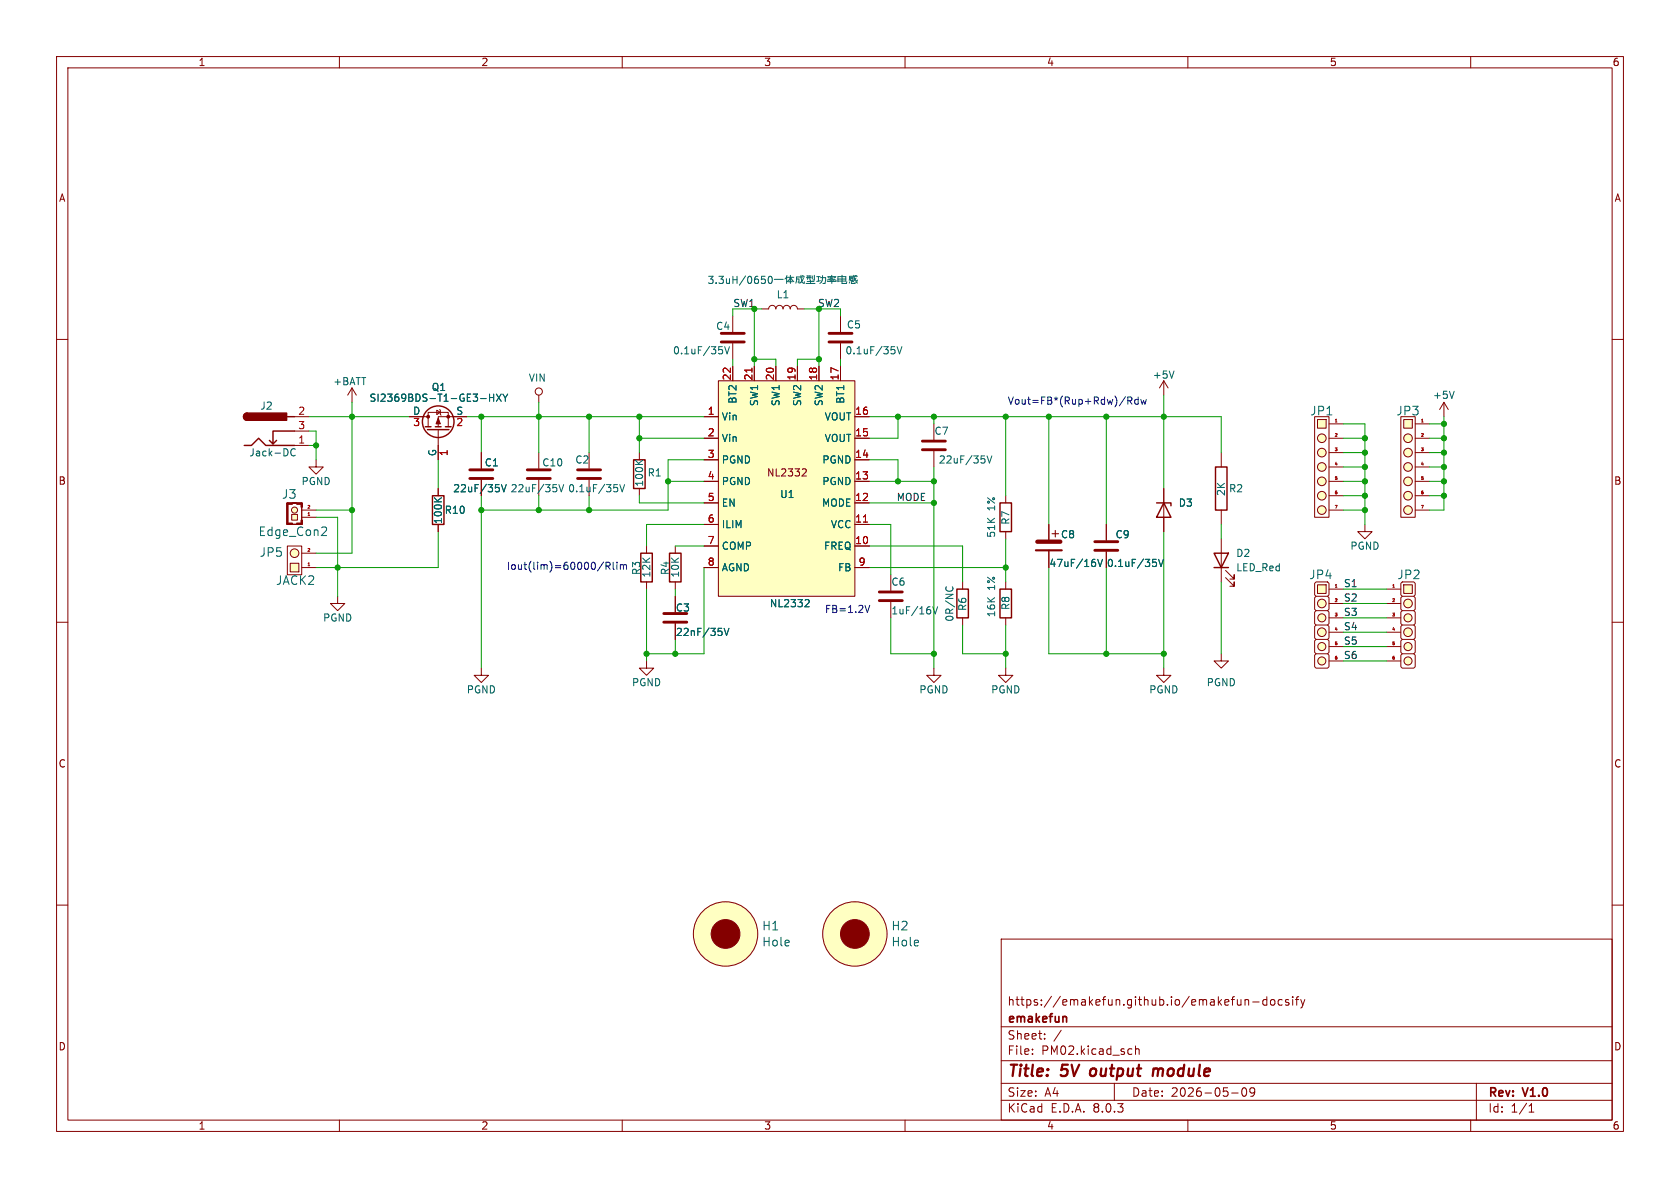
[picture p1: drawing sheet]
<svg xmlns="http://www.w3.org/2000/svg" width="297mm" height="210mm" viewBox="0 0 297 210" stroke-linecap="round" stroke-linejoin="round" font-family="sans-serif">
<g fill="none" stroke="#840000" stroke-width=".18">
<path d="M10 10h277v190h-277zM12 12h273v186h-273zM60 10v2M110 10v2M160 10v2M210 10v2M260 10v2M10 60h2M285 60h2M10 110h2M285 110h2M10 160h2"/>
<path d="M285 160h2M177 166h108v32h-108zM220.1 176.7v1M220.1 176.8l.2-.1 .4 .1v.9M221.5 177.1h1.1M224 176.8l-.5-.1-.3 .3v.4l.2 .2h.6M224 176.2v1.5M224.7 176.8l.2-.1 .4 .1 .1 .6-.2 .2-.3 .1-.2-.1zM226.7 176.8l-.5-.1-.2 .3v.4l.1 .2h.6M227.8 176.8l-.3-.1-.3 .2 .1 .2 .5 .2v.3h-.6M228.5 176.2v.1M228.5 176.7v1"/>
<path d="M229 176.7h.6M229.6 176.2l-.4 .2v1.3M230 176.7l.3 1M230.3 177.7l-.1 .4-.2 .1M230.7 176.7l-.4 1M60 198v2M110 198v2M160 198v2M177 194.5h108M177 191.5h108M177 187.5h108M177 181.5h108"/>
<path d="M182.5 186.3v.1M182.5 185.5v.1M184.7 183.6v.1M184.7 182.8v.1M187.6 182.1l-1.3 2M197 191.5v3M200 185.4l.1 .1M200.1 186.3l-.1 .1M200.7 184.9v1.5M200.7 185.5l.3-.1 .3 .1 .1 .9M210 198v2M217.7 193.2h1.2"/>
<path d="M219.7 192.4l.2-.1a.81 .81 0 0 1 .6 .6 .81 .81 0 0 1-.3 .8l-.2 .1a.81 .81 0 0 1-.3-1.4zM221.8 192.9l-.3 .3h-.3l-.2-.3 .1-.5 .4-.1 .2 .1a.99 .99 0 0 1-.3 1.4h-.3M260 198v2M261 191.5v6.5M270.3 196.6h.9M270.3 195.5l.4-.4v1.5"/>
</g>
<path d="M192.9 189.1l-.2 .7 .3 .4M203.9 188.9l-.1 1.3M204.7 189a.57 .57 0 0 0-.8 .1M204.8 189.2l-.2 1" fill="none" stroke="#840000" stroke-width=".4"/>
<path d="M188.3 179.7l.3 .2v.8" fill="none" stroke="#840000" stroke-width=".3"/>
<path d="M127 67.3h24.1v38.1h-24.1z" fill="#ffffc2"/>
<g fill="none" stroke="#840000" stroke-width=".18">
<path d="M129.5 55.9v2.8M124.5 73.7h2.5M124.5 77.5h2.5M127 67.3h24.1v38.1h-24.1zM129.5 60.7v2.8M129.5 64.8v2.5M133.3 64.8v2.5M137.2 64.8v2.5M141 64.8v2.5M144.8 64.8v2.5M148.6 64.8v2.5M151.1 73.7h2.6"/>
<path d="M151.1 77.5h2.6M255.3 71.1l-.8 1.3M255.3 71.1v2.6M255.3 71.1l.7 1.3M95.2 80v2.8M95.2 84.8v2.8M104.1 80v2.8M104.1 84.8v2.8M114.3 96.5v1.3M119.4 96.5v1.3M124.5 96.5h2.5M124.5 92.7h2.5"/>
<path d="M124.5 88.9h2.5M124.5 85.1h2.5M124.5 81.3h2.5M142 82.9h.4l.1 .3-.7 .9h.7M151.1 96.5h2.6M151.1 92.7h2.6M151.1 88.9h2.6M151.1 85.1h2.6M151.1 81.3h2.6M114.3 116.8v1.3h-1.3l1.3 1.3 1.3-1.3h-1.3M114.3 102.9v1.2M119.4 102.9v1.2"/>
<path d="M124.5 100.3h2.5M151.1 100.3h2.6"/>
</g>
<path d="M132.9 65.1v.7M152.6 92.3h.8" fill="none" stroke="#a90000" stroke-width=".18"/>
<path d="M127.1 61.3h.6M127.5 61.8l.3 .2v.3l-.3 .3M128.1 61.3l.4 1.3 .5-1.3M257.1 69.2l-.4 1.2M98.4 86.3v.5M98.8 85.7l.4 1.2 .5-1.2M108.5 85.7h.6M109 86.2l.2 .2v.3l-.2 .2M109.6 85.7l.4 1.2 .4-1.2M142.5 106l.4 .1 .2 .3-.8 .9h.8" fill="none" stroke="#006464" stroke-width=".18"/>
<path d="M127.5 58.9h4.1M127.5 60.5h4.1M93.2 84.6h4.1M93.2 83.1h4.1M102.1 84.6h4.1M102.1 83.1h4.1" fill="none" stroke="#840000" stroke-width=".51"/>
<path d="M113.3 97.8h2v5.1h-2zM118.4 97.8h2v5.1h-2z" fill="none" stroke="#840000" stroke-width=".25"/>
<path d="M51.6 90.9h1v1h-1z" fill="#ffffc2"/>
<g fill="#ffffc2" stroke="#ffffc2" stroke-width=".18">
<circle cx="52.1" cy="90.2" r=".53"/>
<circle cx="52.1" cy="97.8" r=".76"/>
</g>
<g fill="none" stroke="#840000" stroke-width=".18">
<path d="M50.8 88.9h2.5v3.8h-2.5zM51.6 90.9h1v1h-1zM53.3 89.7v2.2M53.3 91.4h2.6M53.3 90.2h2.6M55.9 81.3v1.3h-1.3l1.3 1.2 1.2-1.2h-1.2"/>
<circle cx="52.1" cy="90.2" r=".53"/>
</g>
<g fill="#840000" stroke="#840000" stroke-width=".18">
<path d="M50.7 88.9h.2v3.8h-.2z"/>
<path d="M50.8 88.9h.9v.3h-.9z"/>
<path d="M50.8 92.5h.9v.2h-.9z"/>
<path d="M51.7 92.7h.8z"/>
<path d="M52.5 88.9h.8v.3h-.8z"/>
<path d="M52.5 92.5h.8v.2h-.8z"/>
<path d="M53.2 88.9h.3v.8h-.3z"/>
<path d="M53.2 91.9h.3v.8h-.3z"/>
</g>
<path d="M54.5 91.1h.3" fill="none" stroke="#a90000" stroke-width=".18"/>
<path d="M57.5 93.2l.2 .2v.4l-.9 .9h.9" fill="none" stroke="#006464" stroke-width=".18"/>
<path d="M51.3 99.6h1.5v1.5h-1.5z" fill="#ffffc2"/>
<g fill="none" stroke="#840000" stroke-width=".18">
<path d="M134.6 54.6h1.3a.64 .64 0 0 1 .6-.6 .64 .64 0 0 1 .7 .6 .64 .64 0 0 1 .6-.6 .64 .64 0 0 1 .6 .6 .64 .64 0 0 1 .7-.6 .64 .64 0 0 1 .6 .6 .64 .64 0 0 1 .6-.6 .64 .64 0 0 1 .7 .6h1.2M148.6 55.9v2.8M52.1 78.7h2.5M52.1 73.7h2.5M52.1 76.2h2.5M62.2 68.6l-.7 1.3M62.2 68.6v2.5M62.2 68.6l.8 1.3M72.4 73.7h3.3M75.7 75.4v-2.5h3.5v2.5M77.2 72.5l.7 .4-.7 .4zM77.5 75.9v5.4"/>
<path d="M77.7 72.4l.2 .1v.8l.1 .1M82.5 73.7h-5v1.7M95.2 69.9v1.2M148.6 60.7v2.8M205.7 67.3l-.7 1.3M205.7 67.3v2.6M205.7 67.3l.8 1.3M50.8 96.5h2.5v5.1h-2.5zM51.3 99.6h1.5v1.5h-1.5zM53.3 97.8h2.6M77.5 86.4v1.2M77.5 92.7v1.3"/>
<path d="M85.1 80v2.8M85.1 84.8v2.8M113 80v1.3M113 86.4v1.2M177.8 87.6v1.3M177.8 94v1.3M195.6 92.7v2.8M195.6 97.5v2.8M215.9 95.3v7.6M53.3 100.3h2.6M59.7 105.4v1.3h-1.3l1.3 1.3 1.3-1.3h-1.3M85.1 118.1v1.3h-1.3l1.3 1.3 1.3-1.3h-1.3"/>
<path d="M119.4 105.4v2.8M119.4 110.2v2.8M205.7 118.1v1.3h-1.2l1.2 1.3 1.3-1.3h-1.3M216.7 102.1l1.5 1.5v-.7v.7h-.8M216.7 100.8l1.5 1.6v-.8v.8h-.8"/>
<circle cx="95.2" cy="69.2" r=".63"/>
<circle cx="52.1" cy="97.8" r=".76"/>
</g>
<path d="M54.5 100h.3" fill="none" stroke="#a90000" stroke-width=".18"/>
<g fill="none" stroke="#840000" stroke-width=".25">
<path d="M43.2 78.7h1.2l1.3-1.2 1.3 1.2h5.1M43.7 73a.64 .64 0 0 0-.6 .7 .64 .64 0 0 0 .6 .6M48.9 77.9l-.6 .6M50.8 73.7h1.3M52.1 76.2h-3.8v2.3l-.7-.6M75.2 75.4h1M75.6 75.9h3.8M77 75.4h1M78.7 75.4h1.1M76.5 87.6h2v5.1h-2zM112 81.3h2v5.1h-2zM176.8 88.9h2v5.1h-2z"/>
<path d="M214.6 97.8h2.6l-1.3 2.5zM214.6 100.3h2.6"/>
<circle cx="77.5" cy="74.5" r="2.79"/>
</g>
<g fill="none" stroke="#006464" stroke-width=".18">
<path d="M125.3 48.8h.8l-.5 .5 .4 .1v.6l-.2 .1-.5-.1M126.6 50v.1M127.1 48.8h.8l-.4 .5 .3 .1v.6l-.2 .1-.5-.1M128.4 49.3l.1 .7 .3 .1 .2-.1M129 49.3v.8M129.6 48.8v1.3M129.6 49.4h.7M130.3 48.8v1.3M131.8 48.8l-1.1 1.6M132.3 49l.2-.2a.68 .68 0 0 1 .4 .7 .68 .68 0 0 1-.4 .6l-.2-.1-.1-.4zM134 48.8l-.4 .1a.86 .86 0 0 0 0 1.2l.4-.1 .1-.4-.2-.3-.4 .1-.1 .2M135.3 48.8h-.7v.6l.2-.1 .4 .1 .1 .2v.4l-.2 .1-.5-.1"/>
<path d="M135.9 49l.2-.2a.68 .68 0 0 1 .4 .7 .68 .68 0 0 1-.4 .6l-.2-.1-.1-.4zM136.9 49.4h1.6M139.1 49v1.1M139.1 48.7l-.3 .6M139.2 49h1.1M139.4 49.8h.7M139.7 48.7v1.4M139.7 49.1l-.6 .7M139.8 49.1l.5 .7M140.8 49.3h.4v.6h-.1M141.6 48.7l.2 1.2 .3 .2 .1-.3M141.8 48.7l.3 .1"/>
<path d="M142 49.2l-.2 .4-.3 .4h-.3M142.2 49h-1.4l-.1 1M142.5 50.1h1.6M142.6 49.1h.8M142.6 48.8h.8M142.7 49.7h1.2M142.8 48.8v.6M143.2 48.8v.7M143.3 49.5v.6M143.6 48.8v.5M144 48.7v.8h-.3M144.4 48.9h.6"/>
<path d="M144.7 48.9v.8M145.1 49.1h.9l-.2 1h-.3M145.1 49.6l-.7 .1M145.4 48.7a1.32 1.32 0 0 1-.5 1.4M146.3 49.7h1.5M146.3 48.9h1.5M146.4 49.1h.2M146.7 49.5h.7M146.7 49.4l-.4 .1M146.7 49.1l.3 .2M147 49.6v.5M147 48.7l-.2 .4"/>
<path d="M147.2 49.3l.2 .3M147.2 49.1l-.4 .4M147.4 49.4l.4 .2M147.7 49l-.3 .1M148.1 49.3h1.4M148.1 49.7h1.4v-.8h-1.4v.9M148.9 48.7v1.4h.7l.1-.3M150.3 49.8l-.2 .2M150.3 49.1h.6M150.4 49.3h.4v.3h-.4zM150.6 49.7v.4M150.6 49.7l.3 .1"/>
<path d="M150.9 48.7a.94 .94 0 0 0 .6 1l.1-.2M151.2 49.9v.2h-.7M151.2 48.7h.2M151.3 49.8l.3 .2M151.3 49.1l-.3 .5M151.6 48.8h-1.4l-.1 .8M52.2 79.4a.6 .6 0 0 0-.8 .5 .6 .6 0 0 0 .5 .7l.3-.1M86.5 69.7v1.2M86.5 70.3h.8M87.3 69.7v1.2M87.8 69.7l.8 1.2M88.6 69.7l-.8 1.2"/>
<path d="M88.9 69.7l.4 .6M89.3 70.3v.6M89.8 69.7l-.5 .6M157.6 61.3h.6M158 61.8l.2 .2v.3l-.2 .3M158.6 61.3l.4 1.3 .4-1.3M207.6 65.6l-.5 1.3M76.8 88l.7 .7M78 88l-.7 .5M88.2 86.3v.5M88.6 85.7l.5 1.2 .4-1.2M112.3 81.4l.8 .7"/>
<path d="M113.6 81.4l-.7 .5M203.8 98.9h.6M204.2 99.4l.3 .2v.3l-.3 .2M204.8 98.9l.4 1.2 .5-1.2M127.6 111.7v.5M128 111.1l.4 1.2 .5-1.2"/>
</g>
<path d="M146.6 58.9h4M146.6 60.5h4M83.1 84.6h4M83.1 83.1h4M193.5 97.3h4.1M193.5 95.8h4.1M117.3 110h4.1M117.3 108.5h4.1" fill="none" stroke="#840000" stroke-width=".51"/>
<g fill="#840000" stroke="#840000" stroke-width=".25">
<path d="M43.2 73.2l.5-.2v1.3a.63 .63 0 0 1-.6-.4 .63 .63 0 0 1 .1-.7z"/>
<path d="M43.7 73h7v1.3h-7z"/>
</g>
<g fill="#840000" stroke="#840000" stroke-width=".18">
<path d="M77.5 73.9l.4 1h-.8z"/>
<circle cx="79.2" cy="73.7" r=".25"/>
<circle cx="75.7" cy="73.7" r=".25"/>
</g>
<g fill="#ffffc2" stroke="#ffffc2" stroke-width=".18">
<circle cx="248.9" cy="90.2" r=".76"/>
<circle cx="248.9" cy="87.6" r=".76"/>
<circle cx="248.9" cy="85.1" r=".76"/>
</g>
<path d="M248.2 74.2h1.5v1.5h-1.5z" fill="#ffffc2"/>
<g fill="#ffffc2" stroke="#ffffc2" stroke-width=".18">
<circle cx="248.9" cy="82.5" r=".76"/>
<circle cx="248.9" cy="80" r=".76"/>
<circle cx="248.9" cy="77.5" r=".76"/>
<circle cx="233.7" cy="90.2" r=".76"/>
<circle cx="233.7" cy="87.6" r=".76"/>
<circle cx="233.7" cy="85.1" r=".76"/>
</g>
<g fill="none" stroke="#840000" stroke-width=".18">
<path d="M247.6 73.7h2.6v17.7h-2.6zM248.2 74.2h1.5v1.5h-1.5zM250.2 74.9h2.5M250.2 77.5h2.5M250.2 80h2.5M250.2 82.6h2.5M250.2 85.1h2.5M250.2 87.6h2.5M250.2 90.2h2.5"/>
<circle cx="248.9" cy="77.5" r=".76"/>
<circle cx="248.9" cy="87.6" r=".76"/>
<circle cx="248.9" cy="82.5" r=".76"/>
<circle cx="248.9" cy="90.2" r=".76"/>
<circle cx="248.9" cy="85.1" r=".76"/>
<circle cx="248.9" cy="80" r=".76"/>
</g>
<path d="M251.3 74.6h.3" fill="none" stroke="#a90000" stroke-width=".18"/>
<path d="M232.9 74.2h1.5v1.5h-1.5z" fill="#ffffc2"/>
<g fill="#ffffc2" stroke="#ffffc2" stroke-width=".18">
<circle cx="233.7" cy="82.5" r=".76"/>
<circle cx="233.7" cy="80" r=".76"/>
<circle cx="233.7" cy="77.5" r=".76"/>
<circle cx="248.9" cy="116.8" r=".71"/>
<circle cx="248.9" cy="114.3" r=".71"/>
<circle cx="248.9" cy="111.8" r=".76"/>
</g>
<g fill="none" stroke="#840000" stroke-width=".18">
<path d="M232.4 73.7h2.5v17.7h-2.5zM232.9 74.2h1.5v1.5h-1.5zM234.9 74.9h2.6M234.9 77.5h2.6M234.9 80h2.6M234.9 82.6h2.6M234.9 85.1h2.6M234.9 87.6h2.6M234.9 90.2h2.6M241.3 92.7v1.3h-1.3l1.3 1.3 1.3-1.3h-1.3"/>
<circle cx="233.7" cy="77.5" r=".76"/>
<circle cx="233.7" cy="87.6" r=".76"/>
<circle cx="233.7" cy="82.5" r=".76"/>
<circle cx="233.7" cy="80" r=".76"/>
<circle cx="233.7" cy="90.2" r=".76"/>
<circle cx="233.7" cy="85.1" r=".76"/>
</g>
<path d="M236.1 74.6h.3" fill="none" stroke="#a90000" stroke-width=".18"/>
<path d="M248.2 103.4h1.5v1.5h-1.5z" fill="#ffffc2"/>
<g fill="#ffffc2" stroke="#ffffc2" stroke-width=".18">
<circle cx="248.9" cy="109.2" r=".71"/>
<circle cx="248.9" cy="106.7" r=".76"/>
<circle cx="151.1" cy="165.1" r="5.7"/>
<circle cx="128.3" cy="165.1" r="5.7"/>
<circle cx="233.7" cy="116.8" r=".71"/>
<circle cx="233.7" cy="114.3" r=".71"/>
<circle cx="233.7" cy="111.8" r=".76"/>
</g>
<g fill="none" stroke="#840000" stroke-width=".18">
<path d="M165.1 74.9v2.8M165.1 79.8v2.8M205.7 86.4v7.6M215.9 80v2.6M215.9 90.2v2.5M157.5 101.6v2.8M157.5 106.4v2.8M165.1 118.1v1.3h-1.3l1.3 1.3 1.3-1.3h-1.3M215.9 115.6v1.2h-1.3l1.3 1.3 1.3-1.3h-1.3M245.1 104.1h2.5M245.1 106.7h2.5M245.1 109.2h2.5"/>
<path d="M245.1 111.8h2.5M245.1 114.3h2.5M245.1 116.8h2.5M247.6 103.1l.3-.2h2l.3 .2v2.1l-.3 .2h-2l-.3-.2zM247.9 115.6l-.3 .2v2.1l.3 .2h2l.3-.2v-2.1l-.3-.2M247.9 113l-.3 .3v2l.3 .3h2l.3-.3v-2l-.3-.3M247.9 110.5l-.3 .2v2.1l.3 .2h2l.3-.2v-2.1l-.3-.2M247.9 108l-.3 .2v2l.3 .3h2l.3-.3v-2l-.3-.2M247.9 105.4l-.3 .3v2l.3 .3h2l.3-.3v-2l-.3-.3M248.2 103.4h1.5v1.5h-1.5z"/>
<circle cx="248.9" cy="106.7" r=".76"/>
<circle cx="248.9" cy="111.8" r=".76"/>
<circle cx="248.9" cy="116.8" r=".71"/>
<circle cx="248.9" cy="109.2" r=".71"/>
<circle cx="248.9" cy="114.3" r=".71"/>
<circle cx="128.3" cy="165.1" r="5.7"/>
<circle cx="151.1" cy="165.1" r="5.7"/>
</g>
<path d="M246.2 103.8h.3" fill="none" stroke="#a90000" stroke-width=".18"/>
<path d="M163.1 79.5h4M163.1 78h4M155.4 106.2h4.1M155.4 104.6h4.1" fill="none" stroke="#840000" stroke-width=".51"/>
<path d="M174.1 81.2v.5M174.5 80.6l.4 1.3 .4-1.3M164.9 107.3l.4 1.2 .5-1.2" fill="none" stroke="#006464" stroke-width=".18"/>
<g fill="#840000" stroke="#840000" stroke-width=".18">
<circle cx="151.1" cy="165.1" r="2.54"/>
<circle cx="128.3" cy="165.1" r="2.54"/>
</g>
<path d="M204.5 88.9h2.5v.5M205.7 88.9l1.3 2.5h-2.5zM214.9 82.6h2v7.6h-2z" fill="none" stroke="#840000" stroke-width=".25"/>
<path d="M232.9 103.4h1.5v1.5h-1.5z" fill="#ffffc2"/>
<g fill="#ffffc2" stroke="#ffffc2" stroke-width=".18">
<circle cx="233.7" cy="109.2" r=".71"/>
<circle cx="233.7" cy="106.7" r=".76"/>
</g>
<g fill="none" stroke="#840000" stroke-width=".18">
<path d="M72.4 73.7h2.5M77.5 78.7v2.6M80 73.7h2.5M124.5 73.7h2.5M124.5 77.5h2.5M129.5 64.8v2.5M133.3 64.8v2.5M137.2 64.8v2.5M141 64.8v2.5M144.8 64.8v2.5M148.6 64.8v2.5M151.1 73.7h2.6"/>
<path d="M151.1 77.5h2.6M77.5 86.4v1.2M77.5 92.7v1.3M85.1 80v2.8M85.1 84.8v2.8M124.5 96.5h2.5M124.5 92.7h2.5M124.5 88.9h2.5M124.5 85.1h2.5M124.5 81.3h2.5M151.1 96.5h2.6M151.1 92.7h2.6"/>
<path d="M151.1 88.9h2.6M151.1 85.1h2.6M151.1 81.3h2.6M185.4 92.7v3.1M185.4 97.3v3M195.6 92.7v2.8M195.6 97.5v2.8M205.7 86.4v2.5M205.7 91.4v2.6M119.4 105.4v2.8M119.4 110.2v2.8M124.5 100.3h2.5"/>
<path d="M151.1 100.3h2.6M170.2 102.9v1.2M170.2 109.2v1.3M177.8 118.1v1.3h-1.3l1.3 1.3 1.3-1.3h-1.3M177.8 102.9v1.2M177.8 109.2v1.3M232.4 103.1l.3-.2h2l.2 .2v2.1l-.2 .2h-2l-.3-.2zM232.7 115.6l-.3 .2v2.1l.3 .2h2l.2-.2v-2.1l-.2-.2M232.7 113l-.3 .3v2l.3 .3h2l.2-.3v-2l-.2-.3M232.7 110.5l-.3 .2v2.1l.3 .2h2l.2-.2v-2.1l-.2-.2M232.7 108l-.3 .2v2l.3 .3h2l.2-.3v-2l-.2-.2M232.7 105.4l-.3 .3v2l.3 .3h2l.2-.3v-2l-.2-.3"/>
<path d="M232.9 103.4h1.5v1.5h-1.5zM234.9 104.1h2.6M234.9 106.7h2.6M234.9 109.2h2.6M234.9 111.8h2.6M234.9 114.3h2.6M234.9 116.8h2.6"/>
<circle cx="233.7" cy="106.7" r=".76"/>
<circle cx="233.7" cy="111.8" r=".76"/>
<circle cx="233.7" cy="114.3" r=".71"/>
<circle cx="233.7" cy="109.2" r=".71"/>
<circle cx="233.7" cy="116.8" r=".71"/>
</g>
<path d="M132.9 65.1v.7M152.6 92.3h.8M236.1 103.8h.3" fill="none" stroke="#a90000" stroke-width=".18"/>
<path d="M169.2 104.1h2v5.1h-2zM176.8 104.1h2v5.1h-2z" fill="none" stroke="#840000" stroke-width=".25"/>
<g fill="none" stroke="#006464" stroke-width=".18">
<path d="M86.5 69.7v1.2M86.5 70.3h.8M87.3 69.7v1.2M87.8 69.7l.8 1.2M88.6 69.7l-.8 1.2M88.9 69.7l.4 .6M89.3 70.3v.6M89.8 69.7l-.5 .6M76.8 88l.7 .7M78 88l-.7 .5M88.2 86.3v.5M88.6 85.7l.5 1.2 .4-1.2"/>
<path d="M193.6 99.5v.5M194.1 98.9l.4 1.2 .4-1.2M203.8 98.9h.6M204.2 99.4l.3 .2v.3l-.3 .2M204.8 98.9l.4 1.2 .5-1.2M127.6 111.7v.5M128 111.1l.4 1.2 .5-1.2M142.5 106l.4 .1 .2 .3-.8 .9h.8M167.3 103.7l-.1 .3 .1 .3M168.4 103.7l.1 .3-.1 .3"/>
</g>
<path d="M183.4 95.8h4.1" fill="none" stroke="#840000" stroke-width=".76"/>
<path d="M183.1 97.3h4.6" fill="none" stroke="#840000" stroke-width=".38"/>
<g fill="none" stroke="#0000c2" stroke-width=".18">
<path d="M199.4 70.8h.6l.1-.2v-.3l-.7-.1v1.2M199.7 70.8l.4 .6M201.2 70.2v1.2M201.2 70.7l-.4-.1-.2 .2 .1 .6h.5M201.7 70.6l.2 .8 .3-.6 .2 .6 .3-.8M106.7 99.3l-1.1 1.7M108.4 99.4v1.1l.2 .2M109.1 99.4v.1M109.1 99.8v.9M109.7 99.8v.9M109.7 99.9l.3-.1 .2 .2M110.2 100l.2-.2 .3 .1 .1 .8"/>
<path d="M110.2 100v.7M107.1 100.1l.6-.1 .2-.2-.1-.3-.7-.1v1.3M107.4 100.1l.5 .6M152.9 107l.4 1.3 .5-1.3"/>
</g>
<g fill="none" stroke="#009600" stroke-width=".18">
<path d="M133.3 54.6v10.2M134.6 54.6h-5.1v1.3M142.2 54.6h6.4v1.3M144.8 54.6v10.2M54.6 73.7h17.8M54.6 76.2h1.3v5.1M54.6 78.7h1.3M62.2 71.1v26.7h-6.3M82.5 73.7h42M85.1 73.7v6.3M95.2 71.1v8.9M104.1 73.7v6.3"/>
<path d="M113 77.5h11.5M113 73.7v6.3M129.5 63.5v1.3M133.3 63.5h3.9v1.3M144.8 63.5h-3.8v1.3M148.6 63.5v1.3M153.7 73.7h62.2v6.3M158.7 73.7v3.8h-5M165.1 73.7v1.2M177.8 73.7v13.9M185.4 73.7v19M195.6 73.7v19"/>
<path d="M205.7 69.9v16.5M237.5 77.5h3.8M237.5 74.9h3.8v17.8M252.7 77.5h2.6M252.7 74.9h2.6M255.3 73.7v16.5h-2.6M55.9 90.2h6.3M55.9 91.4h3.8v14M77.5 81.3v5.1M77.5 94v6.3h-21.6M85.1 87.6v30.5M95.2 87.6v2.6"/>
<path d="M104.1 87.6v2.6M113 87.6v1.3h11.5M118.1 85.1h6.4M119.4 96.5h5.1M124.5 81.3h-6.4v8.9h-33M124.5 92.7h-10.2v3.8M153.7 81.3h5v3.8M153.7 96.5h16.5v6.4M153.7 92.7h3.8v8.9M153.7 85.1h11.4M153.7 88.9h11.4M165.1 82.6v35.5"/>
<path d="M177.8 95.3v7.6M205.7 94v24.1M215.9 92.7v2.6M237.5 90.2h3.8M237.5 87.6h3.8M237.5 80h3.8M237.5 82.6h3.8M237.5 85.1h3.8M252.7 87.6h2.6M252.7 80h2.6M252.7 82.6h2.6M252.7 85.1h2.6"/>
<path d="M114.3 104.1v12.7M119.4 104.1v1.3M119.4 113v2.6M124.5 100.3v15.3h-10.2M153.7 100.3h24.1M157.5 109.2v6.4h7.6M170.2 110.5v5.1h7.6M177.8 110.5v7.6M185.4 100.3v15.3h20.3M195.6 100.3v15.3M215.9 102.9v12.7M237.5 106.7h7.6"/>
<path d="M237.5 111.8h7.6M237.5 109.2h7.6M237.5 104.1h7.6M237.5 116.8h7.6M237.5 114.3h7.6"/>
</g>
<g fill="#009600" stroke="#009600" stroke-width=".18">
<circle cx="118.1" cy="85.1" r=".46"/>
<circle cx="119.4" cy="115.6" r=".46"/>
<circle cx="114.3" cy="115.6" r=".46"/>
<circle cx="113" cy="73.7" r=".46"/>
<circle cx="113" cy="77.5" r=".46"/>
<circle cx="104.1" cy="90.2" r=".46"/>
<circle cx="85.1" cy="73.7" r=".46"/>
<circle cx="104.1" cy="73.7" r=".46"/>
<circle cx="95.2" cy="73.7" r=".46"/>
<circle cx="95.2" cy="90.2" r=".46"/>
<circle cx="62.2" cy="73.7" r=".46"/>
<circle cx="59.7" cy="100.3" r=".46"/>
<circle cx="62.2" cy="90.2" r=".46"/>
<circle cx="85.1" cy="90.2" r=".46"/>
<circle cx="133.3" cy="63.5" r=".46"/>
<circle cx="144.8" cy="63.5" r=".46"/>
<circle cx="158.7" cy="85.1" r=".46"/>
<circle cx="144.8" cy="54.6" r=".46"/>
<circle cx="133.3" cy="54.6" r=".46"/>
<circle cx="55.9" cy="78.7" r=".46"/>
<circle cx="255.3" cy="77.5" r=".46"/>
<circle cx="255.3" cy="80" r=".46"/>
<circle cx="255.3" cy="74.9" r=".46"/>
<circle cx="255.3" cy="82.6" r=".46"/>
<circle cx="255.3" cy="85.1" r=".46"/>
<circle cx="255.3" cy="87.6" r=".46"/>
<circle cx="241.3" cy="87.6" r=".46"/>
<circle cx="241.3" cy="90.2" r=".46"/>
<circle cx="165.1" cy="73.7" r=".46"/>
<circle cx="165.1" cy="88.9" r=".46"/>
<circle cx="165.1" cy="85.1" r=".46"/>
<circle cx="177.8" cy="100.3" r=".46"/>
<circle cx="158.7" cy="73.7" r=".46"/>
<circle cx="241.3" cy="85.1" r=".46"/>
<circle cx="241.3" cy="77.5" r=".46"/>
<circle cx="241.3" cy="80" r=".46"/>
<circle cx="195.6" cy="73.7" r=".46"/>
<circle cx="185.4" cy="73.7" r=".46"/>
<circle cx="241.3" cy="82.6" r=".46"/>
<circle cx="205.7" cy="73.7" r=".46"/>
<circle cx="165.1" cy="115.6" r=".46"/>
<circle cx="177.8" cy="115.6" r=".46"/>
<circle cx="195.6" cy="115.6" r=".46"/>
<circle cx="177.8" cy="73.7" r=".46"/>
<circle cx="205.7" cy="115.6" r=".46"/>
</g>
<g font-size="2.8" fill="#840000">
<text x="178" y="190.9">Title:</text>
<text x="187.7" y="190.9">5V</text>
<text x="193.6" y="190.9">output</text>
<text x="205.4" y="190.9">module</text>
</g>
<g font-size="2.1" fill="#006464">
<text x="231.5" y="73.6">JP1</text>
<text x="246.8" y="73.6">JP3</text>
<text x="49.8" y="88.4">J3</text>
<text x="45.6" y="95">Edge_Con2</text>
<text x="45.8" y="98.6">JP5</text>
<text x="48.7" y="103.6">JACK2</text>
<text x="231.4" y="102.6">JP4</text>
<text x="246.9" y="102.6">JP2</text>
<text x="134.7" y="164.7">H1</text>
<text x="134.7" y="167.5">Hole</text>
<text x="157.5" y="164.7">H2</text>
<text x="157.5" y="167.5">Hole</text>
</g>
<g font-size="2.1" fill="#840000">
<text x="185.5" y="95.3">+</text>
<text x="178" y="178">https://emakefun.github.io/emakefun-docsify</text>
<text x="178" y="184">Sheet:</text>
<text x="178" y="181.2">emakefun</text>
<text x="178" y="186.7">File:</text>
<text x="184.1" y="186.7">PM02.kicad_sch</text>
<text x="178" y="196.9">KiCad</text>
<text x="178" y="194.1">Size:</text>
<text x="184.7" y="194.1">A4</text>
<text x="185.7" y="196.9">E.D.A.</text>
<text x="193.3" y="196.9">8.0.3</text>
<text x="200" y="194.1">Date:</text>
<text x="207" y="194.1">2026-05-09</text>
<text x="263" y="194.3">Rev:</text>
<text x="263" y="196.9">Id:</text>
<text x="267.1" y="196.9">1/1</text>
<text x="269.4" y="194.3">V1.0</text>
</g>
<g font-size="1.8" fill="#840000">
<text x="35" y="11.9">1</text>
<text x="85" y="11.9">2</text>
<text x="135" y="11.9">3</text>
<text x="185" y="11.9">4</text>
<text x="235" y="11.9">5</text>
<text x="285" y="11.9">6</text>
<text x="10.3" y="35.9">A</text>
<text x="285.3" y="35.9">A</text>
<text x="10.3" y="85.9">B</text>
<text x="135.5" y="84.4">NL2332</text>
<text x="285.3" y="85.9">B</text>
<text x="10.3" y="135.9">C</text>
<text x="285.3" y="135.9">C</text>
<text x="10.3" y="185.9">D</text>
<text x="285.3" y="185.9">D</text>
<text x="35" y="199.9">1</text>
<text x="85" y="199.9">2</text>
<text x="135" y="199.9">3</text>
<text x="185" y="199.9">4</text>
<text x="235" y="199.9">5</text>
<text x="285" y="199.9">6</text>
</g>
<g font-size="1.8" fill="#006464">
<text x="137.2" y="52.9">L1</text>
<text x="126.5" y="58.5">C4</text>
<text x="149.6" y="58.3">C5</text>
<text x="118.9" y="62.8">0.1uF/35V</text>
<text x="149.4" y="62.8">0.1uF/35V</text>
<text x="58.8" y="68.3">+BATT</text>
<text x="65.2" y="71.2">SI2369BDS-T1-GE3-HXY</text>
<text x="76.2" y="69.3">Q1</text>
<text x="93.4" y="67.7">VIN</text>
<text x="130.4" y="71.5" transform="rotate(-90 130.4 71.5)">BT2</text>
<text x="134.2" y="71.9" transform="rotate(-90 134.2 71.9)">SW1</text>
<text x="138" y="71.9" transform="rotate(-90 138 71.9)">SW1</text>
<text x="141.8" y="71.9" transform="rotate(-90 141.8 71.9)">SW2</text>
<text x="145.6" y="71.9" transform="rotate(-90 145.6 71.9)">SW2</text>
<text x="149.5" y="71.5" transform="rotate(-90 149.5 71.5)">BT1</text>
<text x="203.7" y="67.1">+5V</text>
<text x="253.2" y="70.7">+5V</text>
<text x="45.9" y="72.6">J2</text>
<text x="72.9" y="73.4">D</text>
<text x="80.6" y="73.4">S</text>
<text x="127.5" y="74.5">Vin</text>
<text x="145.7" y="74.5">VOUT</text>
<text x="165.1" y="77.1">C7</text>
<text x="44" y="80.9">Jack-DC</text>
<text x="77.2" y="80.7" transform="rotate(-90 77.2 80.7)">G</text>
<text x="85.6" y="82.7">C1</text>
<text x="95.8" y="82.7">C10</text>
<text x="101.6" y="82.1">C2</text>
<text x="127.5" y="78.3">Vin</text>
<text x="127.5" y="82.1">PGND</text>
<text x="145.3" y="82.1">PGND</text>
<text x="145.7" y="78.3">VOUT</text>
<text x="165.9" y="82.1">22uF/35V</text>
<text x="53.2" y="86">PGND</text>
<text x="80" y="87.2">22uF/35V</text>
<text x="90.2" y="87.2">22uF/35V</text>
<text x="100.3" y="87.2">0.1uF/35V</text>
<text x="113.9" y="86.1" transform="rotate(-90 113.9 86.1)">100K</text>
<text x="114.4" y="84.4">R1</text>
<text x="127.5" y="86">PGND</text>
<text x="127.5" y="89.8">EN</text>
<text x="137.8" y="88.2">U1</text>
<text x="145.2" y="89.8">MODE</text>
<text x="145.3" y="86">PGND</text>
<text x="208.3" y="89.8">D3</text>
<text x="216.8" y="87.8" transform="rotate(-90 216.8 87.8)">2K</text>
<text x="217.2" y="87.2">R2</text>
<text x="78.3" y="92.7" transform="rotate(-90 78.3 92.7)">100K</text>
<text x="78.5" y="91">R10</text>
<text x="127.5" y="93.6">ILIM</text>
<text x="146.8" y="93.6">VCC</text>
<text x="176.1" y="95.2" transform="rotate(-90 176.1 95.2)">51K</text>
<text x="176.1" y="90.3" transform="rotate(-90 176.1 90.3)">1%</text>
<text x="178.7" y="92.9" transform="rotate(-90 178.7 92.9)">R7</text>
<text x="187.5" y="95.4">C8</text>
<text x="197.1" y="95.4">C9</text>
<text x="113.4" y="101.8" transform="rotate(-90 113.4 101.8)">R3</text>
<text x="118.5" y="101.8" transform="rotate(-90 118.5 101.8)">R4</text>
<text x="127.5" y="97.4">COMP</text>
<text x="127.5" y="101.2">AGND</text>
<text x="145.6" y="97.4">FREQ</text>
<text x="148.1" y="101.2">FB</text>
<text x="185.4" y="100.4">47uF/16V</text>
<text x="195.6" y="100.4">0.1uF/35V</text>
<text x="218.4" y="98.7">D2</text>
<text x="218.4" y="101.2">LED_Red</text>
<text x="238.6" y="97.4">PGND</text>
<text x="115.2" y="102.2" transform="rotate(-90 115.2 102.2)">12K</text>
<text x="120.2" y="102.2" transform="rotate(-90 120.2 102.2)">10K</text>
<text x="136" y="107.5">NL2332</text>
<text x="157.5" y="103.7">C6</text>
<text x="176.1" y="104.4" transform="rotate(-90 176.1 104.4)">1%</text>
<text x="178.7" y="107.9" transform="rotate(-90 178.7 107.9)">R8</text>
<text x="57" y="110.1">PGND</text>
<text x="119.4" y="108.3">C3</text>
<text x="119.4" y="112.6">22nF/35V</text>
<text x="157.5" y="108.8">1uF/16V</text>
<text x="168.8" y="110" transform="rotate(-90 168.8 110)">0R/NC</text>
<text x="171" y="108.1" transform="rotate(-90 171 108.1)">R6</text>
<text x="176.1" y="109.2" transform="rotate(-90 176.1 109.2)">16K</text>
<text x="82.4" y="122.8">PGND</text>
<text x="111.6" y="121.5">PGND</text>
<text x="162.4" y="122.8">PGND</text>
<text x="175.1" y="122.8">PGND</text>
<text x="203.1" y="122.8">PGND</text>
<text x="213.2" y="121.5">PGND</text>
</g>
<g font-size="1.8" fill="#0f0f0f">
<text x="129.5" y="54.3">SW1</text>
<text x="144.5" y="54.3">SW2</text>
<text x="158.4" y="88.6">MODE</text>
<text x="237.5" y="103.9">S1</text>
<text x="237.5" y="106.4">S2</text>
<text x="237.5" y="111.5">S4</text>
<text x="237.5" y="109">S3</text>
<text x="237.5" y="116.6">S6</text>
<text x="237.5" y="114">S5</text>
</g>
<g font-size="1.8" fill="#a90000">
<text x="129.3" y="67.4" transform="rotate(-90 129.3 67.4)">22</text>
<text x="133.1" y="67.4" transform="rotate(-90 133.1 67.4)">21</text>
<text x="136.9" y="67.4" transform="rotate(-90 136.9 67.4)">20</text>
<text x="140.7" y="67.4" transform="rotate(-90 140.7 67.4)">19</text>
<text x="144.5" y="67.4" transform="rotate(-90 144.5 67.4)">18</text>
<text x="148.3" y="67.4" transform="rotate(-90 148.3 67.4)">17</text>
<text x="52.6" y="73.4">2</text>
<text x="52.6" y="75.9">3</text>
<text x="73" y="75.6">3</text>
<text x="80.6" y="75.6">2</text>
<text x="125" y="73.4">1</text>
<text x="125" y="77.2">2</text>
<text x="151.1" y="77.2">15</text>
<text x="151.1" y="73.4">16</text>
<text x="52.6" y="78.5">1</text>
<text x="79.5" y="80.7" transform="rotate(-90 79.5 80.7)">1</text>
<text x="125" y="81">3</text>
<text x="151.1" y="81">14</text>
<text x="125" y="84.8">4</text>
<text x="125" y="88.6">5</text>
<text x="151.1" y="88.6">12</text>
<text x="151.1" y="84.8">13</text>
<text x="125" y="92.5">6</text>
<text x="151.1" y="92.5">11</text>
<text x="125" y="96.3">7</text>
<text x="125" y="100.1">8</text>
<text x="151.1" y="96.3">10</text>
<text x="151.7" y="100.1">9</text>
</g>
<g font-size="1.8" fill="#0000c2">
<text x="178.1" y="71.7">Vout=FB*(Rup+Rdw)/Rdw</text>
<text x="89.5" y="100.9">Iout(lim)=60000/Rlim</text>
<text x="145.7" y="108.6">FB=1.2V</text>
</g>
<g font-size=".7" fill="#a90000">
<text x="235.8" y="74.7">1</text>
<text x="235.8" y="77.2">2</text>
<text x="251" y="74.7">1</text>
<text x="251" y="77.2">2</text>
<text x="235.8" y="79.8">3</text>
<text x="235.8" y="82.3">4</text>
<text x="251" y="79.8">3</text>
<text x="251" y="82.3">4</text>
<text x="54.2" y="89.9">2</text>
<text x="235.8" y="84.8">5</text>
<text x="235.8" y="87.4">6</text>
<text x="235.8" y="89.9">7</text>
<text x="251" y="84.8">5</text>
<text x="251" y="87.4">6</text>
<text x="251" y="89.9">7</text>
<text x="54.2" y="91.2">1</text>
<text x="54.2" y="100.1">1</text>
<text x="54.2" y="97.5">2</text>
<text x="235.8" y="103.9">1</text>
<text x="235.8" y="106.4">2</text>
<text x="246" y="103.9">1</text>
<text x="246" y="106.4">2</text>
<text x="235.8" y="109">3</text>
<text x="235.8" y="111.5">4</text>
<text x="246" y="109">3</text>
<text x="246" y="111.5">4</text>
<text x="235.8" y="114">5</text>
<text x="235.8" y="116.6">6</text>
<text x="246" y="114">5</text>
<text x="246" y="116.6">6</text>
</g>
</svg>
